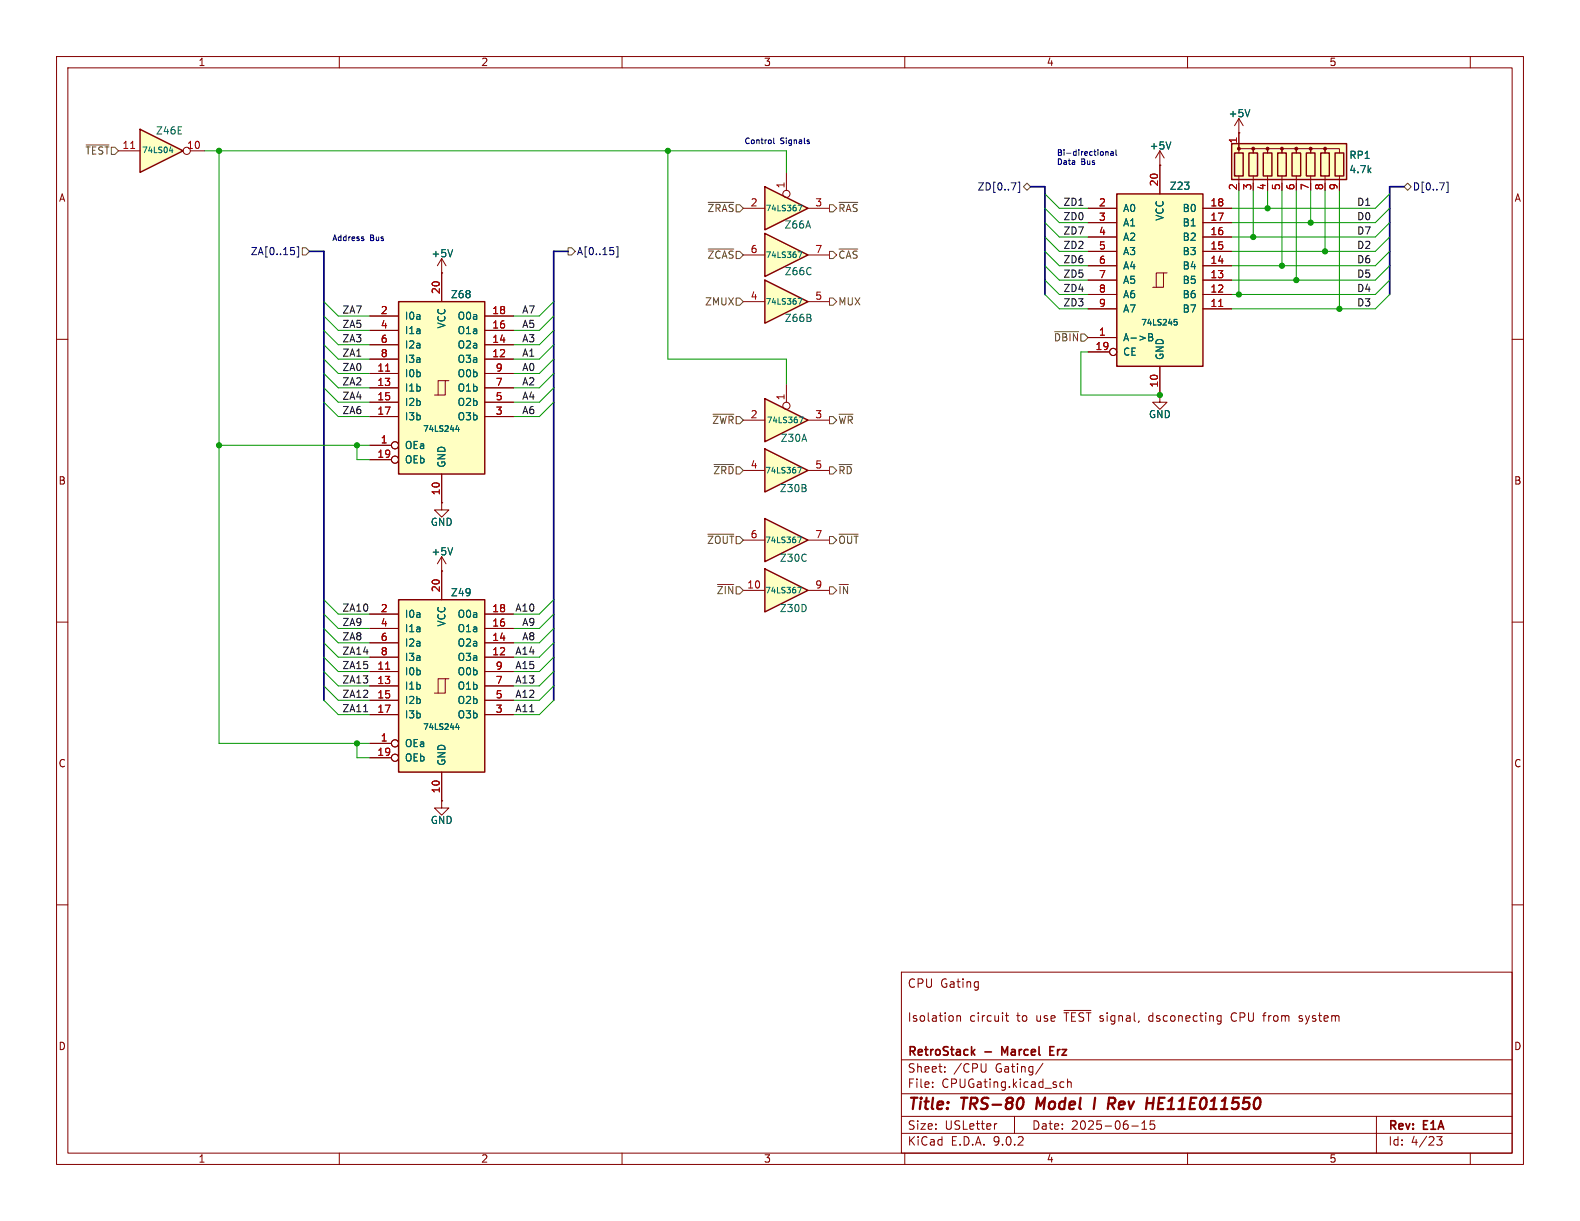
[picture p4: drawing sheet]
<svg xmlns="http://www.w3.org/2000/svg" width="279mm" height="216mm" viewBox="0 0 279 216" stroke-linecap="round" stroke-linejoin="round" font-family="sans-serif">
<g fill="none" stroke="#840000" stroke-width=".18">
<path d="M10 10h259.4v195.9h-259.4zM12 12h255.4v191.9h-255.4zM60 10v2M110 10v2M160 10v2M210 10v2M260 10v2M10 60h2M267.4 60h2M10 110h2M267.4 110h2M78.1 141.6v1.3h1.3l-1.3 1.2-1.3-1.2h1.3"/>
<path d="M78.1 141.6h.1M10 160h2M159.4 171.9h108v32h-108zM169.2 179.6v1M169.2 179.7l.2-.1 .4 .1 .1 .9M177.8 179.6h.6M178 179.1v1.3l.4 .2M188.2 178.7h4.7M215.4 179.7h.5M215.9 179.6v1.2l-.1 .2-.4 .1M217.9 179.3l-.2 .4 .2 .7M230.1 179.6l-.3 .1-.1 .1 .1 .2 .3 .1"/>
<path d="M267.4 160h2M159.4 197.4h108M159.4 193.4h108M159.4 187.4h108M164.9 192.1v.2M164.9 191.4v.1M167.1 189.4v.2M167.1 188.7v.1M174.4 188.1v1.2l-.3 .3M176.3 198.7l-.3 .1M179.4 197.4v3M184.4 188l-1.3 1.9"/>
<path d="M187.5 192.1l.2 .2 .4-.1M188.1 191.4l-.4-.1-.2 .1M188.8 191.4l.2-.1 .4 .1v.9M188.8 190.8v1.5M200.1 199.1h1.2M201.9 199.7h.9M201.9 198.6l.5-.4v1.5M204.1 198.2h-.7v.7l.2-.1h.5l.1 .2-.1 .5-.2 .2-.5-.2M215.4 180.5h.5M229.7 180.5l.4 .1M243.4 197.4v6.5M60 203.9v2"/>
<path d="M110 203.9v2M159.4 200.4h108M160 203.9v2M210 203.9v2M254.1 201h.9l-.5 .6 .4 .1v.6l-.2 .2-.6-.1M260 203.9v2"/>
</g>
<path d="M180.8 194.2a1.31 1.31 0 0 1 0 1.5M183.5 194.1l-.3 2M193.7 194.1l-.3 2M197.1 194.2a.53 .53 0 0 1 0 .8M204.9 195.1h.6M205.9 194.1h-.9l-.3 2h1" fill="none" stroke="#840000" stroke-width=".4"/>
<path d="M172 186l.4 .6M172.4 185.6l-.6 .5M177.7 186.1l-.5-1v1.5M185.7 185.8h.5M186.4 185.1h-.7v1.5h.7" fill="none" stroke="#840000" stroke-width=".3"/>
<path d="M135.3 100.6l7.6 3.8-7.6 3.8z" fill="#ffffc2"/>
<path d="M135.3 100.6l7.6 3.8-7.6 3.8z" fill="none" stroke="#840000" stroke-width=".25"/>
<path d="M131.4 104.4h3.9M142.9 104.4h3.8" fill="none" stroke="#840000" stroke-width=".18"/>
<path d="M141.1 103.8h.6l-.4 1" fill="none" stroke="#006464" stroke-width=".18"/>
<path d="M24.8 22.9l7.6 3.8-7.6 3.8z" fill="#ffffc2"/>
<path d="M24.8 22.9l7.6 3.8-7.6 3.8z" fill="none" stroke="#840000" stroke-width=".25"/>
<g fill="none" stroke="#840000" stroke-width=".18">
<path d="M21 26.7h3.8M33.7 26.7h2.5"/>
<circle cx="33" cy="26.7" r=".63"/>
</g>
<path d="M23.1 26.3h.7" fill="none" stroke="#a90000" stroke-width=".18"/>
<path d="M30 26.7h.6M30.4 26.3v.7" fill="none" stroke="#006464" stroke-width=".18"/>
<path d="M135.3 41.3l7.6 3.8-7.6 3.8z" fill="#ffffc2"/>
<path d="M135.3 41.3l7.6 3.8-7.6 3.8z" fill="none" stroke="#840000" stroke-width=".25"/>
<path d="M131.4 45.1h3.9M142.9 45.1h3.8M78.1 98.4l-.8 1.3M78.1 98.4l.8 1.3M78.1 98.4v2.6M78.1 101h.1" fill="none" stroke="#840000" stroke-width=".18"/>
<path d="M141.1 44.5h.7l-.4 1M80 96.8l-.4 1.3" fill="none" stroke="#006464" stroke-width=".18"/>
<path d="M135.3 49.5l7.6 3.8-7.6 3.9z" fill="#ffffc2"/>
<path d="M135.3 49.5l7.6 3.8-7.6 3.9z" fill="none" stroke="#840000" stroke-width=".25"/>
<path d="M131.4 53.3h3.9M142.9 53.3h3.8" fill="none" stroke="#840000" stroke-width=".18"/>
<path d="M141.1 52.8h.7l-.4 1" fill="none" stroke="#006464" stroke-width=".18"/>
<path d="M135.3 33l7.6 3.8-7.6 3.8z" fill="#ffffc2"/>
<path d="M135.3 33l7.6 3.8-7.6 3.8z" fill="none" stroke="#840000" stroke-width=".25"/>
<g fill="none" stroke="#840000" stroke-width=".18">
<path d="M131.4 36.8h3.9M139.1 30.5v3.2M142.9 36.8h3.8"/>
<circle cx="139.1" cy="34.3" r=".63"/>
</g>
<path d="M141.1 36.3h.7l-.4 1" fill="none" stroke="#006464" stroke-width=".18"/>
<path d="M135.3 70.5l7.6 3.8-7.6 3.8z" fill="#ffffc2"/>
<path d="M135.3 70.5l7.6 3.8-7.6 3.8z" fill="none" stroke="#840000" stroke-width=".25"/>
<g fill="none" stroke="#840000" stroke-width=".18">
<path d="M131.4 74.3h3.9M139.1 67.9v3.2M142.9 74.3h3.8"/>
<circle cx="139.1" cy="71.8" r=".63"/>
</g>
<path d="M141.3 73.7h.7l-.4 1" fill="none" stroke="#006464" stroke-width=".18"/>
<path d="M135.3 79.4l7.6 3.8-7.6 3.8z" fill="#ffffc2"/>
<path d="M135.3 79.4l7.6 3.8-7.6 3.8z" fill="none" stroke="#840000" stroke-width=".25"/>
<path d="M131.4 83.2h3.9M142.9 83.2h3.8" fill="none" stroke="#840000" stroke-width=".18"/>
<path d="M141.1 82.6h.6l-.4 1" fill="none" stroke="#006464" stroke-width=".18"/>
<path d="M70.5 106h15.2v30.5h-15.2z" fill="#ffffc2"/>
<g fill="none" stroke="#840000" stroke-width=".18">
<path d="M78.1 88.9v1.3h1.3l-1.3 1.2-1.3-1.2h1.3M78.1 88.9h.1M65.4 108.6h5.1M65.4 111.1h5.1M65.4 113.7h5.1M65.4 116.2h5.1M65.4 118.7h5.1M78.1 101v5M85.7 108.6h5.1M85.7 111.1h5.1M85.7 113.7h5.1M85.7 116.2h5.1"/>
<path d="M85.7 118.7h5.1M65.4 121.3h5.1M65.4 123.8h5.1M65.4 126.4h5.1M65.4 131.4h3.8M65.4 134h3.8M78.1 136.5v5.1M78.7 120h-1.2v2.6M79.4 120h-.7v2.6h-1.9M85.7 121.3h5.1M85.7 123.8h5.1M85.7 126.4h5.1"/>
<circle cx="69.8" cy="131.4" r=".63"/>
<circle cx="69.8" cy="134" r=".63"/>
</g>
<path d="M70.5 106h15.2v30.5h-15.2z" fill="none" stroke="#840000" stroke-width=".25"/>
<path d="M68.2 118.3h.7" fill="none" stroke="#a90000" stroke-width=".18"/>
<path d="M80.8 127.9l-.2 .7h.6M81.1 128.3v.7" fill="none" stroke="#006464" stroke-width=".18"/>
<path d="M70.5 53.3h15.2v30.5h-15.2z" fill="#ffffc2"/>
<g fill="none" stroke="#840000" stroke-width=".18">
<path d="M65.4 55.9h5.1M65.4 58.4h5.1M78.1 48.3v5M85.7 55.9h5.1M85.7 58.4h5.1M65.4 61h5.1M65.4 63.5h5.1M65.4 66h5.1M65.4 68.6h5.1M65.4 71.1h5.1M65.4 73.7h5.1M65.4 78.7h3.8"/>
<path d="M78.7 67.3h-1.2v2.6M79.4 67.3h-.7v2.6h-1.9M85.7 61h5.1M85.7 63.5h5.1M85.7 66h5.1M85.7 68.6h5.1M85.7 71.1h5.1M85.7 73.7h5.1M205.1 69.9v1.2h1.3l-1.3 1.3-1.3-1.3h1.3M205.1 69.9h.1M65.4 81.3h3.8M78.1 83.8v5.1"/>
<circle cx="69.8" cy="78.7" r=".63"/>
<circle cx="69.8" cy="81.3" r=".63"/>
</g>
<path d="M70.5 53.3h15.2v30.5h-15.2z" fill="none" stroke="#840000" stroke-width=".25"/>
<path d="M68.2 65.6h.7" fill="none" stroke="#a90000" stroke-width=".18"/>
<path d="M80.8 75.2l-.2 .7h.6M81.1 75.6v.7" fill="none" stroke="#006464" stroke-width=".18"/>
<path d="M197.5 34.3h15.2v30.5h-15.2z" fill="#ffffc2"/>
<g fill="none" stroke="#840000" stroke-width=".18">
<path d="M192.4 36.8h5.1M192.4 39.4h5.1M205.1 29.2h.1M205.1 26.7v7.6M205.1 26.7l-.8 1.2M205.1 26.7l.8 1.2M212.7 36.8h5.1M212.7 39.4h5.1M219.1 23.5h.1M219.1 21l-.8 1.2M219.1 21l.7 1.2M219.1 21v2.5"/>
<path d="M78.1 48.3h.1M78.1 45.7l-.8 1.3M78.1 45.7l.8 1.3M78.1 45.7v2.6M192.4 41.9h5.1M192.4 44.5h5.1M192.4 47h5.1M192.4 49.5h5.1M192.4 52.1h5.1M192.4 54.6h5.1M192.4 59.7h5.1M205.7 48.3h-1.2v2.5"/>
<path d="M206.4 48.3h-.7v2.5h-1.9M212.7 41.9h5.1M212.7 44.5h5.1M212.7 47h5.1M212.7 49.5h5.1M212.7 52.1h5.1M212.7 54.6h5.1M192.4 62.2h3.8M205.1 64.8v5.1"/>
<circle cx="196.8" cy="62.2" r=".63"/>
</g>
<path d="M197.5 34.3h15.2v30.5h-15.2z" fill="none" stroke="#840000" stroke-width=".25"/>
<path d="M221 19.4l-.4 1.2M207 25.1l-.4 1.3M80 44.1l-.4 1.3M203.1 59h.5l.2 .2-.2 .4 .2 .1 .1 .3-.3 .3h-.5zM203.1 59.6h.5M207.7 56.5h.4M207.7 56.9h.3l.2 .1-.1 .4h-.4" fill="none" stroke="#006464" stroke-width=".18"/>
<path d="M215.5 54.2h.7" fill="none" stroke="#a90000" stroke-width=".18"/>
<path d="M217.8 25.4h20.3v6.4h-20.3z" fill="#ffffc2"/>
<path d="M217.8 25.4h20.3v6.4h-20.3zM218.3 27.1h1.5v4h-1.5zM220.9 27.1h1.5v4h-1.5zM223.4 27.1h1.5v4h-1.5zM225.9 27.1h1.6v4h-1.6zM228.5 27.1h1.5v4h-1.5zM231 27.1h1.5v4h-1.5zM233.6 27.1h1.5v4h-1.5zM236.1 27.1h1.5v4h-1.5z" fill="none" stroke="#840000" stroke-width=".25"/>
<g fill="#840000" stroke="#840000" stroke-width=".18">
<circle cx="219.1" cy="26.3" r=".25"/>
<circle cx="221.6" cy="26.3" r=".25"/>
<circle cx="224.2" cy="26.3" r=".25"/>
<circle cx="226.7" cy="26.3" r=".25"/>
<circle cx="229.2" cy="26.3" r=".25"/>
<circle cx="231.8" cy="26.3" r=".25"/>
<circle cx="234.3" cy="26.3" r=".25"/>
</g>
<path d="M219.1 27.1v-.8h2.5v.8v-.8h2.6v.8v-.8h2.5v.8v-.8h2.5v.8v-.8h2.6v.8v-.8h2.5v.8v-.8h2.6v.8M219.1 23.5v2.5M219.1 31.1v1.3M221.6 31.1v1.3M224.2 31.1v1.3M226.7 31.1v1.3M229.2 31.1v1.3M231.8 31.1v1.3M234.3 31.1v1.3M236.9 31.1v1.3" fill="none" stroke="#840000" stroke-width=".18"/>
<path d="M135.3 91.7l7.6 3.8-7.6 3.8z" fill="#ffffc2"/>
<path d="M135.3 91.7l7.6 3.8-7.6 3.8z" fill="none" stroke="#840000" stroke-width=".25"/>
<g fill="none" stroke="#840000" stroke-width=".18">
<path d="M192.4 36.8h5.1M192.4 39.4h5.1M205.1 29.2h.1M205.1 29.2v5.1M212.7 36.8h5.1M212.7 39.4h5.1M219.1 23.5h.1M219.1 23.5v2.5M65.4 55.9h5.1M65.4 58.4h5.1M78.1 48.3h.1M78.1 48.3v5"/>
<path d="M85.7 55.9h5.1M85.7 58.4h5.1M192.4 41.9h5.1M192.4 44.5h5.1M192.4 47h5.1M192.4 49.5h5.1M192.4 52.1h5.1M192.4 54.6h5.1M192.4 59.7h5.1M212.7 41.9h5.1M212.7 44.5h5.1M212.7 47h5.1"/>
<path d="M212.7 49.5h5.1M212.7 52.1h5.1M212.7 54.6h5.1M65.4 61h5.1M65.4 63.5h5.1M65.4 66h5.1M65.4 68.6h5.1M65.4 71.1h5.1M65.4 73.7h5.1M65.4 78.7h3.8M85.7 61h5.1M85.7 63.5h5.1"/>
<path d="M85.7 66h5.1M85.7 68.6h5.1M85.7 71.1h5.1M85.7 73.7h5.1M192.4 62.2h3.8M205.1 69.9h.1M205.1 64.8v5.1M65.4 81.3h3.8M78.1 88.9h.1M78.1 83.8v5.1M131.4 95.5h3.9M142.9 95.5h3.8"/>
<path d="M65.4 108.6h5.1M65.4 111.1h5.1M65.4 113.7h5.1M65.4 116.2h5.1M65.4 118.7h5.1M78.1 101h.1M78.1 101v5M85.7 108.6h5.1M85.7 111.1h5.1M85.7 113.7h5.1M85.7 116.2h5.1M85.7 118.7h5.1"/>
<path d="M65.4 121.3h5.1M65.4 123.8h5.1M65.4 126.4h5.1M65.4 131.4h3.8M65.4 134h3.8M78.1 136.5v5.1M85.7 121.3h5.1M85.7 123.8h5.1M85.7 126.4h5.1M78.1 141.6h.1"/>
<circle cx="69.8" cy="78.7" r=".63"/>
<circle cx="196.8" cy="62.2" r=".63"/>
<circle cx="69.8" cy="81.3" r=".63"/>
<circle cx="69.8" cy="131.4" r=".63"/>
<circle cx="69.8" cy="134" r=".63"/>
</g>
<g fill="none" stroke="#006464" stroke-width=".18">
<path d="M221 19.4l-.4 1.2M207 25.1l-.4 1.3M80 44.1l-.4 1.3M203.1 59h.5l.2 .2-.2 .4 .2 .1 .1 .3-.3 .3h-.5zM203.1 59.6h.5M207.7 56.5h.4M207.7 56.9h.3l.2 .1-.1 .4h-.4M80.8 75.2l-.2 .7h.6M81.1 75.6v.7M80 96.8l-.4 1.3M141.1 95h.6l-.4 1M80.8 127.9l-.2 .7h.6"/>
<path d="M81.1 128.3v.7"/>
</g>
<g fill="none" stroke="#725600" stroke-width=".18">
<path d="M15.2 25.6h4.1M125.2 35.8h4.6M146.7 36.2h.6l.7 .6-.7 .7h-.6zM148.4 35.8h3.3M181 33l.6-.6 .6 .6-.6 .7zM248.3 33l.6-.6 .7 .6-.7 .7zM53.5 43.8h.6l.6 .7-.6 .6h-.6zM100.5 43.8h.6l.6 .7-.6 .6h-.6zM125.2 44h4.6M130.2 52.7h.6l.6 .6-.6 .7h-.6zM146.7 52.7h.6l.7 .6-.7 .7h-.6zM146.7 44.5h.6l.7 .6-.7 .6h-.6z"/>
<path d="M148.4 44h3.3M186.5 58.6h4.2M126.1 73.3h3.7M146.7 73.7h.6l.7 .6-.7 .6h-.6zM148.4 73.3h2.4M125.2 94.5h4.6M126.3 82.1h3.5M146.7 82.6h.6l.7 .6-.7 .6h-.6zM146.7 94.9h.6l.7 .6-.7 .6h-.6zM148.4 82.1h2.3M148.4 94.5h3.3M126.9 103.4h2.9"/>
<path d="M146.7 103.8h.6l.7 .6-.7 .6h-.6zM148.4 103.4h1.7"/>
</g>
<path d="M178.8 32.3h.9l-.6 1.3M180 32.2h.3v1.8h-.3M255.8 32.2h.3v1.8h-.3M51.4 43.8h.6M51.8 44.2l.3 .3v.3l-.3 .2M52.5 43.6h.3v1.9h-.3M108.5 44.4v.5M109 43.6h.3v1.9h-.3" fill="none" stroke="#000084" stroke-width=".18"/>
<path d="M64.3 125.9h.7" fill="none" stroke="#0f0f0f" stroke-width=".18"/>
<path d="M182.2 33h2.6v19.1M248.3 33h-2.6v19.1M54.7 44.5h2.6v79.3M100.5 44.5h-2.6v79.3" fill="none" stroke="#000084" stroke-width=".3"/>
<g fill="none" stroke="#009600" stroke-width=".18">
<path d="M36.2 26.7h102.9v3.8M38.7 26.7v104.7h26.7M118.1 26.7v36.8h21v4.4M184.8 34.3l2.5 2.5h5.1M184.8 36.8l2.5 2.6h5.1M184.8 39.4l2.5 2.5h5.1M219.1 33.7v18.4M221.6 33.7v8.2M224.2 33.7v3.1M226.7 33.7v13.3M229.2 33.7v15.8M231.8 33.7v5.7"/>
<path d="M234.3 33.7v10.8M236.9 33.7v20.9M245.7 34.3l-2.5 2.5h-25.4M245.7 36.8l-2.5 2.6h-25.4M245.7 39.4l-2.5 2.5h-25.4M57.3 58.4l2.5 2.6h5.6M57.3 55.9l2.5 2.5h5.6M57.3 53.3l2.5 2.6h5.6M97.9 58.4l-2.5 2.6h-4.6M97.9 55.9l-2.5 2.5h-4.6M97.9 53.3l-2.5 2.6h-4.6M184.8 41.9l2.5 2.6h5.1"/>
<path d="M184.8 44.5l2.5 2.5h5.1M184.8 47l2.5 2.5h5.1M184.8 52.1l2.5 2.5h5.1M184.8 49.5l2.5 2.6h5.1M245.7 41.9l-2.5 2.6h-25.4M245.7 44.5l-2.5 2.5h-25.4M245.7 47l-2.5 2.5h-25.4M245.7 52.1l-2.5 2.5h-25.4M245.7 49.5l-2.5 2.6h-25.4M38.7 78.7h26.7M57.3 68.6l2.5 2.5h5.6M57.3 71.1l2.5 2.6h5.6"/>
<path d="M57.3 61l2.5 2.5h5.6M57.3 63.5l2.5 2.5h5.6M57.3 66l2.5 2.6h5.6M63.1 78.7v2.6h2.3M97.9 68.6l-2.5 2.5h-4.6M97.9 71.1l-2.5 2.6h-4.6M97.9 61l-2.5 2.5h-4.6M97.9 63.5l-2.5 2.5h-4.6M97.9 66l-2.5 2.6h-4.6M192.4 62.2h-1.3v7.7h14M57.3 108.6l2.5 2.5h5.6M57.3 116.2l2.5 2.5h5.6"/>
<path d="M57.3 106l2.5 2.6h5.6M57.3 111.1l2.5 2.6h5.6M57.3 113.7l2.5 2.5h5.6M57.3 118.7l2.5 2.6h5.6M97.9 108.6l-2.5 2.5h-4.6M97.9 116.2l-2.5 2.5h-4.6M97.9 106l-2.5 2.6h-4.6M97.9 111.1l-2.5 2.6h-4.6M97.9 113.7l-2.5 2.5h-4.6M97.9 118.7l-2.5 2.6h-4.6M57.3 123.8l2.5 2.6h5.6M57.3 121.3l2.5 2.5h5.6"/>
<path d="M63.1 131.4v2.6h2.3M97.9 123.8l-2.5 2.6h-4.6M97.9 121.3l-2.5 2.5h-4.6"/>
</g>
<path d="M136.8 24.4v.9l.2 .1M143 25.1l.1 .1-.1 .2M143 24.7l.1 .1M195.5 26.8v.7M195.5 26.9h.4l.1 .6M196.4 26.9h.4l.1 .6M196.9 27l-.5 .2 .1 .3 .4-.1M197.3 26.5v.8l.2 .2M64.2 42.2l.1 .2-.1 .1M64.2 41.9h.1" fill="none" stroke="#0000c2" stroke-width=".18"/>
<path d="M215.5 54.2h.7M68.2 65.6h.7M68.2 118.3h.7" fill="none" stroke="#a90000" stroke-width=".18"/>
<g fill="#009600" stroke="#009600" stroke-width=".18">
<circle cx="38.7" cy="26.7" r=".46"/>
<circle cx="38.7" cy="78.7" r=".46"/>
<circle cx="63.1" cy="131.4" r=".46"/>
<circle cx="63.1" cy="78.7" r=".46"/>
<circle cx="224.2" cy="36.8" r=".46"/>
<circle cx="221.6" cy="41.9" r=".46"/>
<circle cx="236.9" cy="54.6" r=".46"/>
<circle cx="231.8" cy="39.4" r=".46"/>
<circle cx="234.3" cy="44.5" r=".46"/>
<circle cx="219.1" cy="52.1" r=".46"/>
<circle cx="229.2" cy="49.5" r=".46"/>
<circle cx="226.7" cy="47" r=".46"/>
<circle cx="205.1" cy="69.9" r=".46"/>
<circle cx="118.1" cy="26.7" r=".46"/>
</g>
<g font-size="2.8" fill="#840000">
<text x="160.4" y="196.8">Title:</text>
<text x="170.1" y="196.8">TRS-80</text>
<text x="184.1" y="196.8">Model</text>
<text x="195.1" y="196.8">I</text>
<text x="198.4" y="196.8">Rev</text>
<text x="205.9" y="196.8">HE11E011550</text>
</g>
<g font-size="2.1" fill="#840000">
<text x="160.4" y="174.9">CPU Gating</text>
<text x="160.4" y="180.9">Isolation</text>
<text x="171.4" y="180.9">circuit</text>
<text x="179.9" y="180.9">to</text>
<text x="183.4" y="180.9">use</text>
<text x="188.5" y="180.9">~{TEST}</text>
<text x="194.9" y="180.9">signal,</text>
<text x="203.7" y="180.9">dsconecting</text>
<text x="218.4" y="180.9">CPU from</text>
<text x="230.7" y="180.9">system</text>
<text x="160.4" y="189.9">Sheet:</text>
<text x="160.4" y="187.1">RetroStack</text>
<text x="168.6" y="189.9">/CPU</text>
<text x="174.2" y="187.1">-</text>
<text x="176.1" y="189.9">Gating/</text>
<text x="177.8" y="187.1">Marcel</text>
<text x="186.9" y="187.1">Erz</text>
<text x="160.4" y="192.6">File:</text>
<text x="166.5" y="192.6">CPUGating.kicad_sch</text>
<text x="160.4" y="202.8">KiCad</text>
<text x="160.4" y="200">Size:</text>
<text x="167.1" y="200">USLetter</text>
<text x="168.1" y="202.8">E.D.A.</text>
<text x="175.7" y="202.8">9.0.2</text>
<text x="182.4" y="200">Date:</text>
<text x="189.4" y="200">2025-06-15</text>
<text x="245.4" y="200.2">Rev:</text>
<text x="245.4" y="202.8">Id:</text>
<text x="249.5" y="202.8">4/23</text>
<text x="251.8" y="200.2">E1A</text>
</g>
<g font-size="1.8" fill="#840000">
<text x="35" y="11.9">1</text>
<text x="85" y="11.9">2</text>
<text x="135" y="11.9">3</text>
<text x="185" y="11.9">4</text>
<text x="235" y="11.9">5</text>
<text x="10.3" y="35.9">A</text>
<text x="267.7" y="35.9">A</text>
<text x="10.3" y="85.9">B</text>
<text x="267.7" y="85.9">B</text>
<text x="10.3" y="135.9">C</text>
<text x="267.7" y="135.9">C</text>
<text x="10.3" y="185.9">D</text>
<text x="267.7" y="185.9">D</text>
<text x="35" y="205.8">1</text>
<text x="85" y="205.8">2</text>
<text x="135" y="205.8">3</text>
<text x="185" y="205.8">4</text>
<text x="235" y="205.8">5</text>
</g>
<g font-size="1.8" fill="#006464">
<text x="27.5" y="24">Z46E</text>
<text x="217.2" y="20.9">+5V</text>
<text x="203.2" y="26.6">+5V</text>
<text x="238.5" y="28.3">RP1</text>
<text x="206.8" y="33.8">Z23</text>
<text x="238.5" y="30.8">4.7k</text>
<text x="138.6" y="40.6">Z66A</text>
<text x="198.5" y="37.7">A0</text>
<text x="198.5" y="40.2">A1</text>
<text x="206" y="39.1" transform="rotate(-90 206 39.1)">VCC</text>
<text x="209" y="37.7">B0</text>
<text x="209" y="40.2">B1</text>
<text x="76.2" y="45.7">+5V</text>
<text x="198.5" y="42.8">A2</text>
<text x="198.5" y="45.3">A3</text>
<text x="198.5" y="47.9">A4</text>
<text x="209" y="42.8">B2</text>
<text x="209" y="45.3">B3</text>
<text x="209" y="47.9">B4</text>
<text x="79.6" y="52.9">Z68</text>
<text x="138.7" y="48.9">Z66C</text>
<text x="198.5" y="50.4">A5</text>
<text x="198.5" y="52.9">A6</text>
<text x="209" y="50.4">B5</text>
<text x="209" y="52.9">B6</text>
<text x="71.5" y="56.7">I0a</text>
<text x="71.5" y="59.3">I1a</text>
<text x="79" y="58.2" transform="rotate(-90 79 58.2)">VCC</text>
<text x="80.8" y="56.7">O0a</text>
<text x="80.8" y="59.3">O1a</text>
<text x="138.7" y="57.1">Z66B</text>
<text x="198.5" y="55.5">A7</text>
<text x="209" y="55.5">B7</text>
<text x="71.5" y="61.8">I2a</text>
<text x="71.5" y="64.4">I3a</text>
<text x="80.8" y="61.8">O2a</text>
<text x="80.8" y="64.4">O3a</text>
<text x="198.5" y="60.6">A-&gt;B</text>
<text x="198.5" y="63.1">CE</text>
<text x="206" y="63.8" transform="rotate(-90 206 63.8)">GND</text>
<text x="71.5" y="66.9">I0b</text>
<text x="71.5" y="69.4">I1b</text>
<text x="71.5" y="72">I2b</text>
<text x="80.8" y="66.9">O0b</text>
<text x="80.8" y="69.4">O1b</text>
<text x="80.8" y="72">O2b</text>
<text x="71.5" y="74.5">I3b</text>
<text x="80.8" y="74.5">O3b</text>
<text x="203.1" y="74.1">GND</text>
<text x="71.5" y="79.6">OEa</text>
<text x="71.5" y="82.1">OEb</text>
<text x="79" y="82.8" transform="rotate(-90 79 82.8)">GND</text>
<text x="137.9" y="78.3">Z30A</text>
<text x="137.8" y="87.2">Z30B</text>
<text x="76.1" y="93.2">GND</text>
<text x="76.2" y="98.4">+5V</text>
<text x="137.8" y="99.5">Z30C</text>
<text x="79.6" y="105.6">Z49</text>
<text x="71.5" y="109.4">I0a</text>
<text x="71.5" y="112">I1a</text>
<text x="79" y="110.9" transform="rotate(-90 79 110.9)">VCC</text>
<text x="80.8" y="109.4">O0a</text>
<text x="80.8" y="112">O1a</text>
<text x="137.8" y="108.4">Z30D</text>
<text x="71.5" y="114.5">I2a</text>
<text x="71.5" y="117.1">I3a</text>
<text x="71.5" y="119.6">I0b</text>
<text x="80.8" y="114.5">O2a</text>
<text x="80.8" y="117.1">O3a</text>
<text x="80.8" y="119.6">O0b</text>
<text x="71.5" y="122.1">I1b</text>
<text x="71.5" y="124.7">I2b</text>
<text x="80.8" y="122.1">O1b</text>
<text x="80.8" y="124.7">O2b</text>
<text x="71.5" y="127.2">I3b</text>
<text x="80.8" y="127.2">O3b</text>
<text x="71.5" y="132.3">OEa</text>
<text x="71.5" y="134.8">OEb</text>
<text x="79" y="135.5" transform="rotate(-90 79 135.5)">GND</text>
<text x="76.1" y="145.9">GND</text>
</g>
<g font-size="1.8" fill="#725600">
<text x="15" y="27.5">~{TEST}</text>
<text x="125" y="37.7">~{ZRAS}</text>
<text x="148.1" y="37.7">~{RAS}</text>
<text x="125" y="45.9">~{ZCAS}</text>
<text x="148.1" y="45.9">~{CAS}</text>
<text x="124.6" y="54.2">ZMUX</text>
<text x="148.1" y="54.2">MUX</text>
<text x="186.3" y="60.6">~{DBIN}</text>
<text x="125.9" y="75.2">~{ZWR}</text>
<text x="148.1" y="75.2">~{WR}</text>
<text x="126" y="84">~{ZRD}</text>
<text x="148.1" y="84">~{RD}</text>
<text x="124.9" y="96.4">~{ZOUT}</text>
<text x="148.1" y="96.4">~{OUT}</text>
<text x="126.6" y="105.3">~{ZIN}</text>
<text x="148.1" y="105.3">~{IN}</text>
</g>
<g font-size="1.8" fill="#a90000">
<text x="21.5" y="26.4">11</text>
<text x="33" y="26.4">10</text>
<text x="218.8" y="25.5" transform="rotate(-90 218.8 25.5)">1</text>
<text x="138.8" y="33.4" transform="rotate(-90 138.8 33.4)">1</text>
<text x="204.9" y="33.1" transform="rotate(-90 204.9 33.1)">20</text>
<text x="218.8" y="33.7" transform="rotate(-90 218.8 33.7)">2</text>
<text x="221.4" y="33.7" transform="rotate(-90 221.4 33.7)">3</text>
<text x="223.9" y="33.7" transform="rotate(-90 223.9 33.7)">4</text>
<text x="226.4" y="33.7" transform="rotate(-90 226.4 33.7)">5</text>
<text x="229" y="33.7" transform="rotate(-90 229 33.7)">6</text>
<text x="231.5" y="33.7" transform="rotate(-90 231.5 33.7)">7</text>
<text x="234.1" y="33.7" transform="rotate(-90 234.1 33.7)">8</text>
<text x="236.6" y="33.7" transform="rotate(-90 236.6 33.7)">9</text>
<text x="132.6" y="36.6">2</text>
<text x="144.1" y="36.6">3</text>
<text x="194.2" y="36.6">2</text>
<text x="194.2" y="39.1">3</text>
<text x="194.2" y="41.7">4</text>
<text x="214" y="36.6">18</text>
<text x="214" y="39.1">17</text>
<text x="214" y="41.7">16</text>
<text x="132.6" y="44.8">6</text>
<text x="144.1" y="44.8">7</text>
<text x="194.2" y="44.2">5</text>
<text x="194.2" y="46.7">6</text>
<text x="214" y="44.2">15</text>
<text x="214" y="46.7">14</text>
<text x="77.9" y="52.1" transform="rotate(-90 77.9 52.1)">20</text>
<text x="132.6" y="53.1">4</text>
<text x="144.1" y="53.1">5</text>
<text x="194.2" y="49.3">7</text>
<text x="194.2" y="51.8">8</text>
<text x="214" y="49.3">13</text>
<text x="214" y="51.8">12</text>
<text x="67.2" y="55.6">2</text>
<text x="67.2" y="58.2">4</text>
<text x="87" y="55.6">18</text>
<text x="87" y="58.2">16</text>
<text x="194.2" y="54.4">9</text>
<text x="194.2" y="59.4">1</text>
<text x="214" y="54.4">11</text>
<text x="66.6" y="65.8">11</text>
<text x="67.2" y="60.7">6</text>
<text x="67.2" y="63.2">8</text>
<text x="87" y="60.7">14</text>
<text x="87" y="63.2">12</text>
<text x="87.6" y="65.8">9</text>
<text x="193.6" y="62">19</text>
<text x="66.6" y="68.3">13</text>
<text x="66.6" y="70.9">15</text>
<text x="87.6" y="68.3">7</text>
<text x="87.6" y="70.9">5</text>
<text x="138.8" y="70.9" transform="rotate(-90 138.8 70.9)">1</text>
<text x="204.9" y="68.6" transform="rotate(-90 204.9 68.6)">10</text>
<text x="66.6" y="73.4">17</text>
<text x="87.6" y="73.4">3</text>
<text x="132.6" y="74">2</text>
<text x="144.1" y="74">3</text>
<text x="66.6" y="81">19</text>
<text x="67.2" y="78.5">1</text>
<text x="132.6" y="82.9">4</text>
<text x="144.1" y="82.9">5</text>
<text x="77.9" y="87.7" transform="rotate(-90 77.9 87.7)">10</text>
<text x="132.6" y="95.2">6</text>
<text x="144.1" y="95.2">7</text>
<text x="77.9" y="104.8" transform="rotate(-90 77.9 104.8)">20</text>
<text x="132" y="104.1">10</text>
<text x="144.1" y="104.1">9</text>
<text x="67.2" y="108.3">2</text>
<text x="67.2" y="110.9">4</text>
<text x="67.2" y="113.4">6</text>
<text x="87" y="108.3">18</text>
<text x="87" y="110.9">16</text>
<text x="87" y="113.4">14</text>
<text x="66.6" y="118.5">11</text>
<text x="67.2" y="116">8</text>
<text x="87" y="116">12</text>
<text x="87.6" y="118.5">9</text>
<text x="66.6" y="121">13</text>
<text x="66.6" y="123.6">15</text>
<text x="87.6" y="121">7</text>
<text x="87.6" y="123.6">5</text>
<text x="66.6" y="126.1">17</text>
<text x="67.2" y="131.2">1</text>
<text x="87.6" y="126.1">3</text>
<text x="66.6" y="133.7">19</text>
<text x="77.9" y="140.4" transform="rotate(-90 77.9 140.4)">10</text>
</g>
<g font-size="1.8" fill="#000084">
<text x="172.8" y="33.9">ZD[0..7]</text>
<text x="249.7" y="33.9">D[0..7]</text>
<text x="44.2" y="45.3">ZA[0..15]</text>
<text x="101.9" y="45.3">A[0..15]</text>
</g>
<g font-size="1.8" fill="#0f0f0f">
<text x="188" y="41.6">ZD7</text>
<text x="188" y="36.5">ZD1</text>
<text x="188" y="39">ZD0</text>
<text x="239.9" y="39">D0</text>
<text x="239.9" y="41.6">D7</text>
<text x="239.9" y="36.5">D1</text>
<text x="188" y="44.1">ZD2</text>
<text x="188" y="46.6">ZD6</text>
<text x="239.9" y="44.1">D2</text>
<text x="239.9" y="46.6">D6</text>
<text x="188" y="51.7">ZD4</text>
<text x="188" y="49.2">ZD5</text>
<text x="239.9" y="49.2">D5</text>
<text x="239.9" y="51.7">D4</text>
<text x="60.5" y="58.1">ZA5</text>
<text x="60.5" y="55.5">ZA7</text>
<text x="92.2" y="58.1">A5</text>
<text x="92.2" y="55.5">A7</text>
<text x="188" y="54.3">ZD3</text>
<text x="239.9" y="54.3">D3</text>
<text x="60.5" y="60.6">ZA3</text>
<text x="60.5" y="63.2">ZA1</text>
<text x="60.5" y="65.7">ZA0</text>
<text x="92.2" y="65.7">A0</text>
<text x="92.2" y="63.2">A1</text>
<text x="92.2" y="60.6">A3</text>
<text x="60.5" y="68.2">ZA2</text>
<text x="60.5" y="70.8">ZA4</text>
<text x="92.2" y="70.8">A4</text>
<text x="92.2" y="68.2">A2</text>
<text x="60.5" y="73.3">ZA6</text>
<text x="92.2" y="73.3">A6</text>
<text x="60.5" y="113.3">ZA8</text>
<text x="60.5" y="110.8">ZA9</text>
<text x="60.5" y="108.2">ZA10</text>
<text x="91" y="108.2">A10</text>
<text x="92.2" y="113.3">A8</text>
<text x="92.2" y="110.8">A9</text>
<text x="60.5" y="118.4">ZA15</text>
<text x="60.5" y="115.9">ZA14</text>
<text x="91" y="115.9">A14</text>
<text x="91" y="118.4">A15</text>
<text x="60.5" y="120.9">ZA13</text>
<text x="60.5" y="123.5">ZA12</text>
<text x="91" y="123.5">A12</text>
<text x="91" y="120.9">A13</text>
<text x="60.5" y="126">ZA11</text>
<text x="91" y="126">A11</text>
</g>
<g font-size="1.4" fill="#006464">
<text x="25" y="27.3">74LS04</text>
<text x="135.3" y="37.6">74LS367</text>
<text x="135.3" y="45.8">74LS367</text>
<text x="135.3" y="54.1">74LS367</text>
<text x="201.7" y="57.8">74LS245</text>
<text x="74.7" y="76.5">74LS244</text>
<text x="135.5" y="75">74LS367</text>
<text x="135.2" y="83.9">74LS367</text>
<text x="135.2" y="96.2">74LS367</text>
<text x="135.2" y="105.1">74LS367</text>
<text x="74.7" y="129.3">74LS244</text>
</g>
<g font-size="1.4" fill="#0000c2">
<text x="131.6" y="25.5">Control</text>
<text x="138" y="25.5">Signals</text>
<text x="186.8" y="27.6">Bi-directional</text>
<text x="186.8" y="29.2">Data</text>
<text x="191.2" y="29.2">Bus</text>
<text x="58.7" y="42.7">Address</text>
<text x="65.5" y="42.7">Bus</text>
</g>
</svg>
